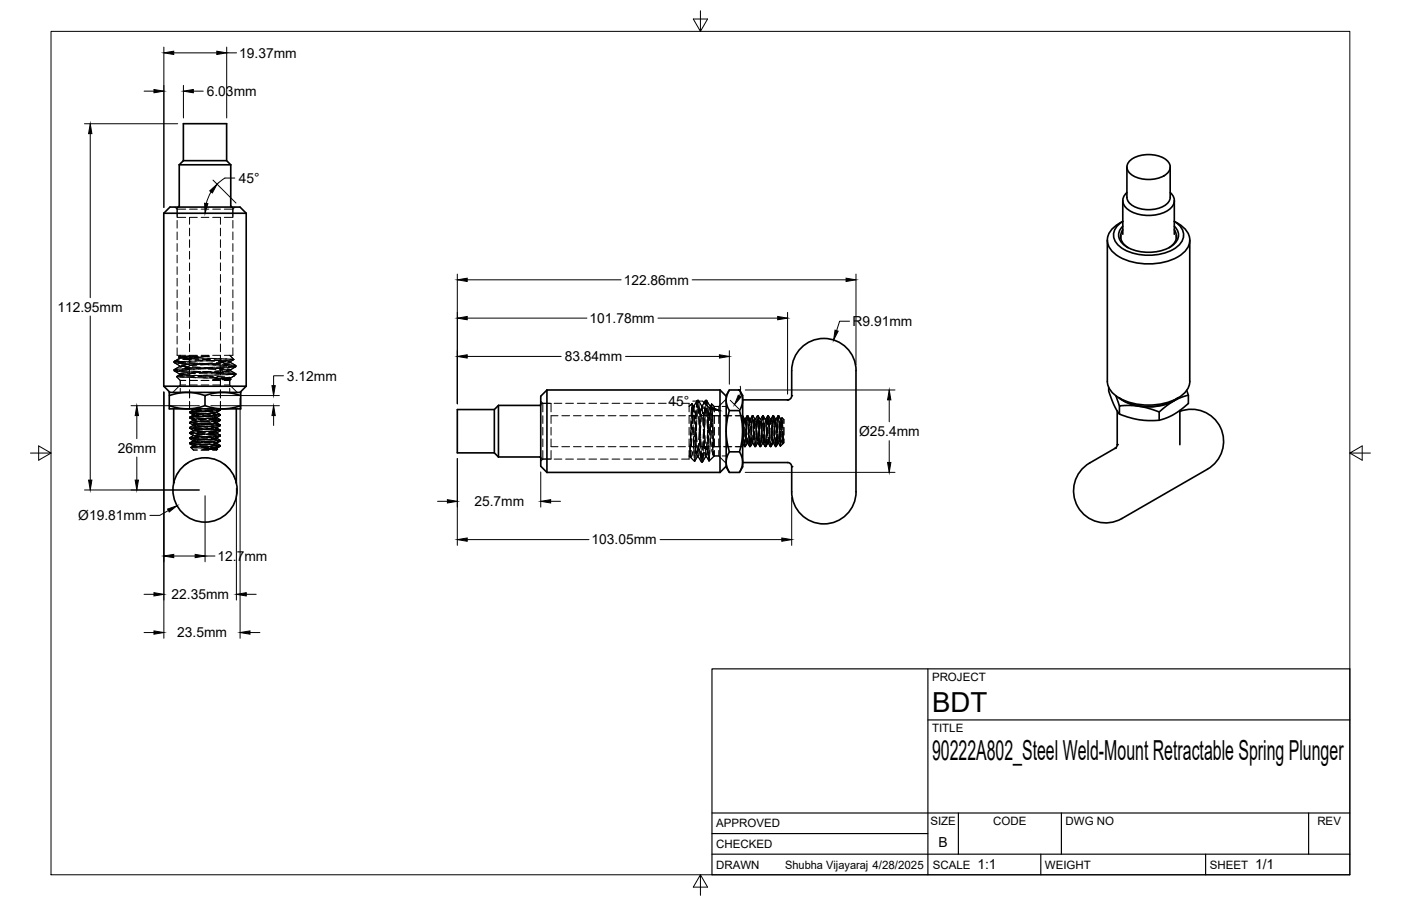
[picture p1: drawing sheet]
<svg xmlns="http://www.w3.org/2000/svg" width="432mm" height="279mm" viewBox="0 0 432 279" stroke-linecap="round" stroke-linejoin="round" font-family="sans-serif">
<!-- layer: Hidden -->
<g fill="none" stroke="#000" stroke-width=".31">
<path d="M54 63.9l.6 .6M54.6 64.5h2.6M54.6 64.5v2.3M54.6 68v2.4M54.6 71.5v2.4M54.6 75.1v2.4M54.6 78.7v2.4M54.9 63.9l-.3 .2v2.9h2.6M58.4 64.5h2.4M58.4 70.4v2.3M58.4 73.9v2.4M58.4 77.5v2.4"/>
<path d="M60.8 67h-2.4v2.2M62 64.5h2.4M62 67h2.4M65.6 64.5h2.3M65.6 67h2.3v2.2M67.9 70.4v2.3M67.9 73.9v2.4M67.9 77.5v2.4M69.1 64.5h2.7M71.4 63.9l.4 .2v2.9h-2.7M71.8 64.5v2.3M71.8 68v2.4"/>
<path d="M71.8 71.5v2.4M71.8 75.1v2.4M71.8 78.7v2.4M72.4 63.9l-.6 .6M54.6 82.3v2.3M54.6 85.8v2.4M54.6 89.4v2.4M54.6 93v2.4M54.6 96.6v2.3M58.4 81.1v2.4M58.4 84.6v2.4M58.4 88.2v2.4"/>
<path d="M58.4 91.8v2.4M58.4 95.4v2.3M58.4 98.9v2.4M67.9 81.1v2.4M67.9 84.6v2.4M67.9 88.2v2.4M67.9 91.8v2.4M67.9 95.4v2.3M67.9 98.9v2.4M71.8 82.3v2.3M71.8 85.8v2.4M71.8 89.4v2.4"/>
<path d="M71.8 93v2.4M71.8 96.6v2.3M53.7 111.5h2.7M53.7 111.5l2.9 .3M53.7 111.5h.1M53.7 111.5v.3M53.7 114v.3M53.7 111.8l1.6 1M53.7 114.4l1.6 .9M53.8 111.7l-.1 .1 2.1 .3M54.4 116.1l1.2 1.2M54.4 116.1l2.4 .2"/>
<path d="M54.5 114.5l2.3 .2M54.6 107.3v2.3h2.6M54.6 100.1v2.4M54.6 103.7v2.4M54.8 113.8l-1.1 .2 1.1 .2M54.9 114.1l-1.2 .2 1.1 .2M54.9 112l2.4 .2M55 111.7l2.4 .1M55.1 110.1l2.6 .4M55.2 110.1l2.4 .2M55.2 114.3l2.4 .1M55.3 115.3v.3l-.9 .5"/>
<path d="M55.3 112.8v.2l-1.6 1M55.3 110.2v.3M55.3 110.5l-1.5 .9M55.5 116.3l2.4 .1M55.6 117.3h1.6M55.6 118.7h1.6M55.6 117.3v1.4M55.6 119.8v1.2M55.6 109.6l-.5 .5M55.6 118.7l-2.3 2.3M55.6 113.7l-1.9 .3 .3 .1M55.8 112.9l2.3 .2"/>
<path d="M56 114.6l2.3 .2M56 114.3l2.4 .1M56.2 115.5l2.4 .2M56.4 114l-2.4 .2M56.4 111.5l-1.4 .1M56.4 111.5l-2.6 .4M56.6 110.8l2.4 .1M56.6 115.4l-1.3 .2 1 .2M56.8 110.3h2.4M56.8 115.9l-2.4 .2M56.9 109.9l-1.8 .2 .5 .1M56.9 111.5h-3.2l1.5-.5-1.5 .5"/>
<path d="M57 112.1l2.4 .2M57 113.3l2.4 .2M57.1 112.8l-1.8 .3 .5 .1M57.5 115.9l2.3 .2M57.5 110.2l-2.1 .4M57.8 111.9l2.4 .1M57.9 115.9l-2.4 .1M57.9 115l-2.4 .2M58 116.4l2.3 .1M58 114.7l2.4 .2M58.4 112.4l-2.4 .2M58.4 113.6l-2.4 .1"/>
<path d="M58.4 117.3h2.4M58.4 113.9l-2.4 .1M58.4 118.7h2.4M58.4 102.5v2.4M58.4 106.1v2.4M58.4 113.1v2.5M58.4 116.6v2.6M58.5 112.2l2.4 .1M58.5 109.8l-.5 .1M58.5 109.8h2.4M58.5 109.8l-2.1 .2M58.5 109.8l-2.4 .1"/>
<path d="M58.5 111.9l2.4 .1M58.8 110.5l-2.4 .3M58.8 110.3l2.3 .1M58.8 114.5l2.4 .1M58.9 111.4l-2.5 .1M58.9 110.6l2.4 .1M59.1 116.4l2.3 .1M59.2 113.6l-2.4 .1M59.3 113.2l2.4 .1M59.5 114.8l2.4 .1M59.6 114.5l2.4 .1M59.8 115.7l2.3 .2"/>
<path d="M59.9 113.8l-2.3 .2M60.2 111l2.3 .1M60.2 115.1l-2.4 .2M60.4 110.4l2.4 .1M60.4 115.8l-2.4 .1M60.5 111.4h-2.4M60.6 112.3l2.3 .1M60.6 113.6l2.4 .1M60.6 112.6l-2.3 .1M60.8 109.6h-2.4v2.4M61 116.1l2.4 .1M61.1 110l-2.4 .1"/>
<path d="M61.3 112l2.4 .1M61.5 115.8l-2.4 .1M61.5 114.7l-2.4 .2M61.5 116.5l2.4 .1M61.6 114.9l2.4 .1M61.9 112.2l-2.4 .1M62 113.4l-2.4 .1M62 117.3h2.4M62 113.7l-2.4 .2M62 118.7h2.4M62 109.6h2.4M62.1 109.8h2.3z"/>
<path d="M62.1 112.4l2.4 .1M62.1 112.1l2.4 .1M62.3 110.1l-2.4 .3M62.3 110.4l2.4 .1M62.4 114.6l2.3 .1M62.4 111.3l-2.4 .1M62.4 110.8l2.4 .1M62.6 116.5l2.4 .1M62.7 113.4l-2.4 .1M62.9 113.4l2.4 .1M63.1 115l2.4 .1M63.1 114.7h2.4"/>
<path d="M63.3 115.9l2.4 .2M63.5 113.7l-2.4 .1M63.7 111.2l2.4 .1M63.8 114.9l-2.4 .2M64 110.5l2.3 .1M64 115.7l-2.4 .1M64.1 111.3h-2.4M64.1 112.5l2.4 .1M64.2 113.7l2.3 .2M64.2 112.4l-2.4 .1M64.4 109.8l-2.1 .1M64.6 116.3l2.4 .1"/>
<path d="M64.9 112.2l2.4 .1M65 115.7l-2.3 .1M65 114.6l-2.3 .1M65.1 116.6l2.4 .1M65.2 115.1l2.3 .1M65.5 112l-2.4 .1M65.5 113.3l-2.4 .1M65.6 117.3h2.3M65.6 113.6l-2.4 .1M65.6 118.7h2.3M65.6 109.6h2.3v2.4M65.7 112.5l2.3 .1"/>
<path d="M65.7 112.2l2.4 .1M65.9 110.6h2.4M65.9 114.8l2.4 .1M66 111l2.4 .1M66 111.2l-2.4 .1M66.2 116.6l2.4 .1M66.3 113.2l-2.4 .1M66.4 113.6l2.4 .1M66.7 115.1l2.3 .1M66.7 114.8l2.4 .1M66.9 116.1l2.4 .2M67.1 113.5l-2.4 .1"/>
<path d="M67.3 116.9l-1.7 .2h1.7h-1.7l1.2-.2M67.3 111.4l2.4 .1M67.3 114.7l-2.3 .2M67.5 110.6l2.4 .1M67.5 115.6l-2.3 .1M67.6 111.1l-2.3 .1M67.7 112.6l2.4 .2M67.7 114l2.4 .1M67.8 112.2l-2.4 .1M67.9 102.5v2.4M67.9 106.1v2.4M67.9 113.1v2.5"/>
<path d="M67.9 116.6v2.6M68.2 116.9l-2.4 .2M68.2 116.5l2.3 .2M68.5 112.4l2.4 .1M68.5 117.1h1.7M68.6 114.3l-2.4 .2M68.6 115.6l-2.4 .1M68.7 115.2l3 .2M69 111.8l-2.3 .1M69.1 113.1l-2.4 .1M69.1 117.3h1.7M69.1 113.4l-2.4 .1"/>
<path d="M69.1 118.7h1.7M69.2 112.7l2.4 .2M69.3 112.4l2.3 .2M69.5 110.7l2.3 .1M69.5 115l2.4 .1M69.6 111.1l-2.4 .1M69.6 111.2l1.5 .3-.9 .2M69.8 116.8l1.4 .1-1 .2M69.9 113.1l-2.4 .1M70 113.8l1.1 .2-1.3 .3M70.2 115.3l1.5 .1M70.3 115l2.4 .3-.5 .1"/>
<path d="M70.3 113.4l2.4-.3-1.7 .9 .1 .3M70.4 116.4l-2.4 .4M70.4 116.4l.7 .2-1.7 .2M70.4 117l-.2 .1M70.6 113.3l-2.3 .2M70.8 116.3l-2.3 .4M70.8 117.3v1.4M70.8 119.8v1.2M70.8 109.6l1.3 1.3-1.1 .6 .1 .3M70.8 118.7l2.3 2.3M70.8 111.7l.3 .1-2.1 .3M70.9 114.4l-2.4 .3"/>
<path d="M71 111.8l1.7 .9M71 114.3l1.7 1M71 116.8l.2 .1M71.1 110.8l1 .1-1.3 .1M71.1 115.5l-2.4 .1M71.2 116.9l-.4 .4M71.2 111l-2.4 .1M71.3 112.8l1.4 .3-.9 .1M71.7 115.4l.6 .3-.3 .3M71.7 115.4h1M71.8 107.3v2.3h-2.7M71.8 100.1v2.4"/>
<path d="M71.8 103.7v2.4M72.1 112.6l.6 .2-1.6 .2M72.2 116l-1.1 .6-.1 .3-2.3-.2M72.2 115.4l-2.4 .1M72.4 115.4h-.2M72.6 112.8l-2.3 .3M72.7 115.4h-1l.6 .4-.7 .4M72.7 115.4l-.4 .5M72.7 112.8v.3M72.7 115.3v.1M58.4 127.1l2.3 .2M58.4 120.2v2.5"/>
<path d="M58.4 123.8v2.3M58.4 127.1l1.1 .8M58.4 130.3l1.1 .8-1.1 .9 1.1 .7M58.4 133.4l1.1 1M58.4 136.6v.2M58.4 136.8l1.1 .6M58.4 128.9l1.1 .6M58.6 132.1l2.3 .2M58.6 127.3l2.4 .3M58.6 136.7l-.2 .1 2.2 .3M58.6 132l-.2 .1 2.2 .2M58.7 133.5l2.3 .2"/>
<path d="M58.8 131.7l-.4 .1 2 .3M58.9 135.1l2.4 .2M58.9 127.4l2.4 .2M59 136.7l-.6 .1 1.8 .2M59.1 130.1l-.7 .2 1.7 .2M59.1 128.8l2.3 .2M59.1 126.1l.4 .4M59.1 135.4l2.4 .1M59.2 128.7l-.8 .2 1.6 .2M59.2 136.5l-.8 .1 1.6 .2M59.3 138l2.3 .2M59.3 130.4l2.4 .2"/>
<path d="M59.4 137.9l-.6 .1 1.7 .1M59.4 134.9l-1 .1 1.3 .2M59.5 127.9l-1.1 1M59.5 132.6l-1.1 .8M59.5 129.5v.2M59.5 137.4v.2M59.5 137.6l-.7 .4 .8 .8h1.2M59.5 134.4l-1.1 .6 1.1 .8-1.1 .8M59.5 129.6l-1.1 .6M59.5 126.4l-1.1 .7M59.5 135.4l2.4 .2M59.5 130.6l2.4 .2"/>
<path d="M59.5 133.5l-1.1 .1 1.2 .2M59.5 128.7l-1.1 .2 1.2 .2M59.6 134.2l2 .3M59.6 135.9l-.1 .1 2.1 .3M59.6 136.8l2.4 .1M59.6 128.1l2.4 .3M59.6 126.4l2.4 .2M59.7 128.5l-1.3 .2 1 .1M59.9 130.7l2.4 .1M59.9 133.4l-1.5 .2 .9 .2M60 129.5l-.5 .2 1.7 .2M60 127.7l-.5 .2 1.7 .2"/>
<path d="M60 132.1l2.4 .1M60 126.9l-1.6 .2 .8 .1M60 134.6l2.4 .2M60 132.8l2.4 .2M60.1 133.2l-1.7 .2 .7 .2M60.2 133.6l2.4 .2M60.4 135.6l-.9 .2 1.4 .2M60.4 131.6l-2 .2 .4 .1M60.4 127.3l2.3 .1M60.4 137.4l-.9 .2 1.3 .2M60.4 126.7l2.4 .2M60.5 133.9l2.3 .1"/>
<path d="M60.5 130.2l-2.1 .2 .3 .1M60.5 126.1h-.1M60.6 128.9l2.4 .2M60.7 136.3l-2.3 .3M60.8 131l-1.3 .2 1 .2M60.8 129.2l-1.3 .2 1 .2M60.8 133.9l2.4 .1M60.8 133.1l2.4 .1M60.8 131.3l2.4 .1M60.8 129.1l2.4 .2M60.9 134.9l-2.4 .3M60.9 130.2l-2.4 .2"/>
<path d="M60.9 135.3l2.4 .1M61 130l-2.3 .2M61.2 137.1l-1.7 .3 .5 .1M61.2 129.2l2.4 .1M61.2 136.9l2.4 .1M61.2 137.6l2.4 .2M61.2 134.9l-2.4 .2M61.3 130.6l2.4 .1M61.3 128.4l-2.4 .1M61.4 137.1l2.4 .1M61.4 127l-2.4 .1M61.4 134.7l-2.3 .2"/>
<path d="M61.6 132.1l2.3 .2M61.6 132.5l-2.1 .3 .1 .1M61.6 130.8l-2.1 .2 .2 .1M61.6 131.5l2.4 .2M61.6 129.8l2.4 .1M61.7 133.1l-2.4 .2M61.7 138.2l2.4 .1M61.7 137.1l2.4 .1M61.8 132.4l2.3 .1M61.8 131.7l-2.4 .2M61.8 127l-2.4 .1M61.9 137.8l-2.4 .1"/>
<path d="M62 127.4l2.3 .1M62 126.7l-2.4 .2M62 126.2l-2.4 .2M62 138.8h2.4M62 137.9l2.4 .2M62 136.1l2.4 .2M62.1 132.4l2.4 .1M62.1 127.6l2.4 .1M62.2 136.5l-2.4 .1M62.2 131.7l-2.4 .1M62.2 133.8l2.4 .1M62.4 131.5l-2.4 .1"/>
<path d="M62.4 134.1l-2.4 .2M62.4 132.3l-2.4 .2M62.4 130l2.4 .2M62.4 128.2l2.4 .2M62.5 127.6l2.4 .2M62.5 135.4l2.4 .1M62.5 136.4l-2.3 .2M62.6 129l2.4 .2M62.6 129.9l-2.4 .1M62.7 135.6l2.4 .1M62.7 128.5l-2.4 .1M62.7 136.2l-2.3 .2"/>
<path d="M62.8 132.5l2.3-.2 2.4 .2M62.8 127.7l-2.4 .2M62.8 136.4l2.4 .1M62.8 134.6l2.4 .2M62.8 138.2l2.4 .1M62.9 130.6l2.4 .2M63 137.7l-2.4 .1M63 134.6l-2.4 .2M63.1 135.6l2.3 .1M63.1 130.9l2.3 .1M63.1 128.5l-2.4 .1M63.1 133.2l-2.4 .2"/>
<path d="M63.1 135.6l-2.3 .2M63.1 133.8l-2.3 .2M63.2 137l2.4 .1M63.2 126.1h.1M63.2 126.1l2.6 .1M63.2 128.5l2.4 .2M63.3 128.3l-2.4 .1M63.4 130.9l2.4 .1M63.5 133.2l-2.4 .2M63.5 129.2l-2.3 .2M63.5 127.4l-2.3 .2M63.6 126.7l-2.4 .1"/>
<path d="M63.6 134.9l2.4 .1M63.6 133.1l2.4 .1M63.7 133l-2.4 .1M63.8 126.1l2.4 .2M63.8 133.9l2.4 .1M63.9 127.5l2.4 .2M63.9 137.1l-2.3 .2M63.9 135.4l-2.3 .1M63.9 131.4l-2.3 .1M64 126.9l2.4 .2M64 134.1l2.4 .1M64.1 130l-2.4 .1"/>
<path d="M64.2 129.1l2.4 .2M64.3 136.1l-2.3 .2M64.3 130.8l-2.3 .1M64.3 129l-2.3 .1M64.4 134.1l2.4 .1M64.4 129.3l2.4 .2M64.4 133.3l2.4 .3-2.5 .2M64.4 131.5l2.4 .3M64.4 130l-2.4 .1M64.4 134.7l-2.4 .2M64.5 135.5l2.4 .1M64.6 129.8l-2.4 .1"/>
<path d="M64.7 136.9l-2.3 .2M64.7 137.1l2.4 .1M64.8 129.3l2.3 .2M64.8 134.7l-2.4 .2M64.8 137.9l2.1 .3-.2 .1M64.9 130.7l2.3 .2M64.9 128.2l-2.4 .1M64.9 137.3l2.4 .2M65 126.8l-2.4 .1M65 134.5l-2.4 .1M65.1 130.5l-2.3 .2M65.2 131.8l1.7 .2-.6 .2"/>
<path d="M65.2 130l1.7 .2-.6 .2M65.3 132.9l-2.4 .2M65.3 138.3l1.8 .2-.6 .1M65.3 137.3l2.6 .3M65.3 132.5l2.4 .3M65.3 126.8l-2.3 .1M65.4 131.5l-2.4 .2M65.4 137.6l-2.3 .1M65.5 138.2l-2.4 .3M65.5 127.6l2.4 .2M65.6 126.6l-2.4 .1 2.4 .2M65.6 138.2l1.3 .2-4.3 .2 1.3-.2"/>
<path d="M65.6 136.4l1.3 .2-1 .2M65.7 132.6l2.2 .3M65.7 127.8l2.1 .3M65.7 131.5l-2.3 .1M65.7 136.3l-2.3 .1M65.8 134l2.1 .2-.1 .1M65.9 133.8l-2.4 .2M65.9 132l-2.4 .2 2.4 .2M65.9 131.3l-2.4 .1M66 130.3l.9 .2-1.4 .2M66 128.5l.9 .2-1.4 .2M66.1 135.6l1.8 .2-.4 .1"/>
<path d="M66.1 127.8l1.8 .3-.4 .1M66.1 136.2l-2.4 .2M66.2 129.7l-2.4 .1M66.2 129.2l1.7 .2-.5 .2M66.3 135.8l1.6 .2-.6 .1M66.3 128.3l-2.4 .1M66.3 136l-2.4 .2M66.3 127.4l-2.4 .2M66.4 136.7l.5 .1-1.8 .3M66.4 134.9l.5 .1-1.8 .3M66.4 138.4l.7 .1-4.5 .1 2.9-.2M66.4 130.8l1.5 .2-.8 .2"/>
<path d="M66.5 137.6l-2.3 .1M66.5 137.6h1.4l-1.2 .4M66.6 134.4l-2.4 .2M66.6 135.8l1.3 .2-1 .2M66.6 131.1l1.3 .1-1 .2M66.7 128.3l-2.4 .1M66.7 133l-2.4 .2M66.7 135.3l-2.4 .2M66.7 137.2l1.2 .2-1.4 .2M66.8 128.8l.1 .1-2.2 .3M66.8 127l.1 .1-2.2 .3M66.9 128l-2.4 .2"/>
<path d="M66.9 132l1 .6v.2l-1 .7 1 .7v.2l-1 .6M66.9 127.1l1 1M66.9 135l1 .8M67 131.1l.9 .2-1.4 .1M67 126.3l.9 .2-1.4 .2M67 133l-2.3 .2M67.1 132.5l.8 .2-1.5 .1M67.1 126.4l-2.4 .2M67.2 132.8l-2.3 .1M67.4 134.1l.5 .1-1.7 .3M67.4 126.4l.5 .1-1.7 .2M67.5 137.8l-2.4 .4"/>
<path d="M67.5 131.1l-2.4 .2M67.5 127.8l.4 .1-1.8 .2M67.6 134.3l.3 .1-1.9 .3M67.6 129.8l-2.4 .1M67.6 126.2l-1.1-.1 1.4 .2-1.2 .2M67.6 137.5l-1.1 .1h1.4M67.6 126.1l.3 .4-1 .6M67.8 129.4l.1 .1-2.1 .2M67.9 137.6l-1 .6 .2 .3-.3 .3h-1.2M67.9 135.8l-2.4 .3M67.9 134.4l-2.3 .3M67.9 128.1l-1 .7 1 .7v.2"/>
<path d="M67.9 136l-1 .8 1 .6v.2M67.9 129.7l-1 .7 1 .6M67.9 131.3l-1 .7M67.9 129.6l-2.3 .3M67.9 120.2v2.5M67.9 123.8v2.3M67.9 131v.3M67.9 135.8v.2M166.7 123.7a2.51 2.51 0 0 1 .6 2.6v.7M166.7 124.7l.3-.3h2.8v2.6M167.3 138.9v2.7M167.3 135.4v2.4"/>
<path d="M167.3 131.8v2.4M167.3 128.2v2.4M169.8 138.9v2.7h-2.8l-.3-.4M169.8 135.4v2.4h2.2M169.8 131.8v2.4M170.8 124.4h2.4M172 128.2h-2.2v2.4M173.2 137.8h2.4M173.2 128.2h2.4M174.3 124.4h2.4M176.7 137.8h2.4M176.7 128.2h2.4"/>
<path d="M177.9 124.4h2.4M180.3 137.8h2.4M180.3 128.2h2.4M181.5 124.4h2.4M183.9 137.8h2.4M183.9 128.2h2.4M185.1 124.4h2.4M187.5 137.8h2.3M187.5 128.2h2.3M188.6 124.4h2.4M191 137.8h2.4M191 128.2h2.4"/>
<path d="M192.2 124.4h2.4M194.6 137.8h2.4M194.6 128.2h2.4M195.8 124.4h2.4M198.2 137.8h2.4M198.2 128.2h2.4M199.4 124.4h2.3M201.7 137.8h2.4M201.7 128.2h2.4M202.9 124.4h2.4M205.3 137.8h2.4M205.3 128.2h2.4"/>
<path d="M206.5 124.4h2.4M208.9 137.8h2.4M208.9 128.2h2.4M210.1 124.4h2.3v2.6M212.4 138.9v2.7h-2.3M212.4 135.4v2.4h2.4M212.4 131.8v2.4M212.6 139.3v1.6M212.6 139.3v1.5M212.7 136.9l-.1 2.4M212.8 136.1l-.1 2.4M212.8 137.2l-.2 2.1"/>
<path d="M212.9 133.3l-.1 2.4M212.9 132.6l-.1 2.3M213 133.7l-.1 2.3M213 129.8l-.1 2.3M213 129l-.1 2.4M213 138.9l-.4 1.9M213.1 126.2l-.1 2.4M213.2 125.4l-.2 2.4M213.2 130.1l-.2 2.4M213.2 125l.1-.5 .2 1.8M213.2 135.3l-.1 2.4M213.3 124.7l.2 2.3"/>
<path d="M213.4 126.5l-.2 2.4M213.4 131.7l-.1 2.4M213.5 127.4l.1 2.4M213.5 128.2l.1 2.4M213.6 125.3l.1-.2 .3 2.1M213.6 128.2l-.1 2.4M213.6 131l.1 2.4M213.7 131.8v2.4M213.7 134.6l.1 2.4M213.7 135.4l.1 2.4M213.8 138.2l.1 2.3M213.9 138.9l.1 2.4"/>
<path d="M214 125.1h-.3l-.4-.6-.9 .8M214 135.8l-.3 2.4M214 128.4l.2 2.3M214.1 125.5l-.1-.4-.3 1.9M214.2 131.9l.2 2.4M214.2 126.7l.2 2.4M214.3 139.7l-.2 2.4M214.3 133l-.2 1.6M214.3 133v2.7M214.3 136.9v2.8M214.4 137.6l-.1 2.1M214.4 130.4l-.1 2.3"/>
<path d="M214.4 130l-.1 3M214.4 135.5l.2 2.4M214.4 136.8l-.1 2.9M214.5 130.3l.1 2.4M214.6 134.1l-.1 2.3M214.6 126.8l-.1 2.4M214.6 126.4l-.1 2.4M214.6 133.2l-.1 2.4M214.7 139.1l.2 1.8 .2-.6M214.7 133.8l.1 2.4M214.7 130.5l-.1 2.4M214.8 129.6l-.1 2.4"/>
<path d="M214.8 137.4l.2 2.4M214.8 128.2h-2.4v2.4M214.9 126.9l-.1 2.4M214.9 123.5l-1 1.6M214.9 126l-.1 2.4M214.9 123.4h.3M215 123.6l-.1-.2-.2 2.2M215.1 124l-.2-.6-.2 1.9M215.1 124.8l.2 2.4M215.2 125.2l.1 2.3M215.3 136.8l-.1 2.3M215.3 128.4l.2 2.3"/>
<path d="M215.4 128.7l.1 2.4M215.4 124.4l-.2-1-.2 1.5M215.5 124.7l.1 2.4M215.5 132.3l.1 2.4M215.5 125.5l.1 2.4M215.5 131.9l.1 2.4M215.5 133.2l-.1 2.4M215.6 138.4l-.3 2.4M215.7 128.2l.1 2.4M215.7 135.5l.1 2.4M215.7 135.8l.1 2.4M215.7 129.1l.1 2.4"/>
<path d="M215.7 129.6l-.1 2.4M215.8 134.9l-.2 2.3M215.8 131.8l.1 2.4M215.8 139.1l.2 2.4M215.9 139.4l.1 2.4M215.9 132.7l.1 2.4M215.9 137.8h2.5M215.9 128.2h2.5M216 131.3l-.2 2.4M216 135.4l.1 2.4M216 126.1l-.2 2.4M216 136.2l.1 2.4"/>
<path d="M216.2 139l.1 2.3M216.2 127.7l-.2 2.4M216.2 139.8l.2 2.4M216.3 125.3l.2 2.3M216.5 125.1h-.3l-1-1.7-.3 2.3M216.5 139.7l-.2 2.4M216.6 128.8l.1 2.4M216.7 136.1l-.1 2.4M216.7 136.5l-.1 2.4M216.7 126l-.2-.9-.2 1.5M216.8 132.4l.1 2.3M216.8 127.1l.2 2.4"/>
<path d="M216.8 132.9l-.1 2.4M216.9 132.6l-.2 2.3M216.9 139.3l-.2 2.4M217 136.6l-.1 2.4M217 136l.1 2.3M217 129.3l-.1 2.4M217 129l-.1 2.4M217 130.7v4.7M217 135.7l-.1 2.4M217.2 132.2l-.1 2.4M217.2 125.8l-.2 2.3M217.2 125.4l-.1 2.4"/>
<path d="M217.2 139.5l.2 1.4 .3-1M217.2 134.3l.1 2.4M217.3 124.6l.2-1.2 .2 1.2M217.3 129.5l-.1 2.3M217.3 124.2l.2-.8 .2 1.6M217.3 128.6l-.1 2.4M217.4 137.9l.2 2.3M217.4 123.5l-.9 1.6M217.5 123.4h.3M217.5 125.9l-.1 2.4M217.6 125l-.2 2.4M217.7 123.8l.1-.4 .2 2"/>
<path d="M217.8 125.8l.1 2.4M217.8 126.2l.1 2.3M217.8 123.5l1 1.6h.3M217.9 136.3l-.1 2.4M217.9 129.4l.1 2.4M218 129.7l.1 2.4M218 124.5l-.2-1.1-.2 1.3M218.1 125.7l.1 2.9M218.1 133.3l.1 2.4M218.1 132.8l-.1 2.3M218.1 133l.1 2.9M218.1 126.6l.1 2"/>
<path d="M218.1 138l-.2 2.4M218.2 135.9l.1 2.5M218.2 128.6l.2 2M218.2 135.9v-1.2v1.4M218.2 131.1v2.4M218.2 128.6l.2 1.7M218.3 137.3l.1 2.3M218.3 129.2l-.1 2.4M218.3 139.6l.2 2.3M218.3 134.4l-.1 2.4M218.5 130.9l-.1 2.3M218.5 131.5l.3 2.3"/>
<path d="M218.5 131.8l.3 2.4M218.6 125.6l-.2 2.4M218.7 127.3l-.1 2.4M218.8 138.9l-.1 2.4M218.8 137.7l.1-2.4 .3 2.4M218.8 137.6l-.1 2.4M218.8 126.1l.3-1 .2 1.3M218.9 125.7l.2 2.4M218.9 135l.3 2.4M218.9 134l-.1 2.4M219 131.8l-.1 2.4M219 125.1l.4-.5 .7 .7"/>
<path d="M219 130.5l-.1 2.4M219.1 128.2l-.1 2.4M219.2 129.3l.1 2.3M219.2 126.9l-.1 2.4M219.2 125.7l.2-1.1 .1 1.2M219.3 124.6l-.2 2.4M219.4 132.8l.1 2.4M219.4 127.6l.1 2.4M219.4 138.6l.5 1.9M219.4 138.9l.5 1.6v-1.4v1.4M219.5 137.8h2.5M219.5 128.2h2.5"/>
<path d="M219.5 125.7l.1 2.4M219.5 136.4l.2 2.4M219.5 127l.1 2.3M219.6 131.2l.1 2.3M219.6 129.3l.1 2.3M219.7 130.5l.1 2.4M219.8 132.8v2.4M219.8 134.7l.1 1.8M219.8 140l.1 .5M219.8 134.1l.1 2.4M219.9 136.4v1.5v-1.4M220.1 138.9v1.7"/>
<path d="M220.1 135.4v2.4M220.1 131.8v2.4M220.1 128.2v2.4M220.1 125.3v1.7M220.1 125.3h1.4M221.5 125.3v1.7M221.5 128.2v2.4M221.5 131.8v2.4M221.5 135.4v2.4M221.5 138.9v1.7M222.6 125.3h1.2M223 137.8h2.6"/>
<path d="M223 128.2h2.6M223.8 123.1l-2.3 2.2M226.6 137.8h2.3M226.6 128.2h2.3M228.9 128.2l.3 2.7M228.9 136.7l.6 1.1 .8-1.1 1 1.1M228.9 128.2l.6 1.1M229 131l-.1-1.4 .1 2.7M229 134.5l-.1 1.1M229 128.8l.2 2.4M229 132.2l.2 2.4M229.1 133.5l.2 2.3"/>
<path d="M229.1 135.3l-.2 1.4M229.2 130.9l-.1 2.4M229.2 132l.2 2.4M229.3 132.4l.1 2.4M229.3 135.8l.2 2 .1-.4M229.4 129.7l.1-.5 .2 1.9M229.4 131.7l-.2 2.4M229.4 135.6l.3 2.2 .1-.3M229.5 136l.2 1.8 .1-.6M229.5 129.2h.2M229.8 133.8l-.3 4-.2-.8M229.8 132.3l.2 2.4"/>
<path d="M229.9 130.3l-.2-1.1-.2 1.3M229.9 132.6l-.1 2.3M230 131.5l.1 2.4M230 133.6l-.1 2.4M230 134l-.1 2.4M230 130.3l-.1 2.3M230.1 129l-.1 2.4M230.1 129.1l.2-.9 .2 1.5M230.2 135l.3 1.7 .1-.6M230.2 130.4l-.1 2.4M230.3 130l-.2 2.4M230.3 128.2l-.6 1.1"/>
<path d="M230.3 128.2h.2M230.3 129.2l.2-1 .2 1.3M230.3 128.9l.2-.7 .2 1.7M230.4 128.6l.2 2.4M230.5 135.3l-.2 1.4-.2-.9M230.5 128.2l.6 1.1M230.6 130.9l.1 2.4M230.6 132.1l.2 2.4M230.8 131.7l-.2 2.4M230.8 130.7l.1 2.4M230.8 134.5l.1 2.3M230.8 131.1l.1 2.4"/>
<path d="M230.9 132.5l-.2 2.4M230.9 134.3l.2 2.4M231 134.7l.1 2.3M231.1 129.2h.2M231.3 130.3l-.2-1.1-.2 1.3M231.4 135.1l-.3 2.7-.3-2.1M231.4 129.5l-.1-.3-.3 2.1M231.4 131.5l.1 2.4M231.5 130.7l.2 2.4M231.5 131.6l-.2 4.7M231.5 135.3l-.2 2.4M231.6 134.9l-.2 2.4"/>
<path d="M231.6 130.3l-.1 2.4M231.6 135.1l.3 1.6 .1-.7M231.7 129.1l.2-.9 .3 3.8M231.7 131.7l-.1 2.4M231.8 131.4l-.2 2.4M231.8 134.3l.2 2.3M231.9 136.7h.2M231.9 136.7l-.6 1M231.9 128.4v-.2l-.3 2.2M232 136.7l.6 1M232.1 128.2h-.2l-.7 1.1M232.1 128.2l-.3 2.4"/>
<path d="M232.1 128.2l.6 1.1M232.2 130.8l.1 2.4M232.2 128.6l-.1-.4-.3 2M232.2 129.4l.2 2.4M232.3 135.7l.2-2.4 .1 2.4M232.3 129.8l.1 2.3M232.3 133.1l.1 2.4M232.3 132.5l-.2 2.4M232.3 134.4l.2 2.4M232.5 133l.1 2.3M232.7 129.2h.2M232.7 136.5l.2 1.3 .1-1.2"/>
<path d="M232.7 129.7l-.2 2.4M232.8 129.5l-.2-.3-.2 2.1M232.9 136.4l-.2 1.4-.2-1.1M232.9 130.7l.2 2.4M233 129.9l.2 2.4M233.1 136.2l-.2 1.6-.2-.9M233.1 132.9l-.4 4.7M233.1 131.6l-.1 2.4M233.2 134.3l.2 2.3M233.3 133.1l-.2 2.3M233.3 132.7l-.1 2.4M233.3 129.3l-.2 2.4"/>
<path d="M233.3 133.5l.2 2.3M233.4 128.2l-.6 1.1M233.4 128.2h.3M233.5 129.5l-.2 2.4M233.5 129.1l-.2 2.4M233.5 128.3l.2 2.3M233.5 128.3l-.3 2.2M233.6 128.3l.3 2.2M233.6 129.5l.2 2.4M233.7 128.2l.6 1.1M233.7 128.5l.2 2.3M233.8 131.8l.1 2.4"/>
<path d="M233.8 133.3l-.1 2.3M233.8 133.1l.2 2.3M234 134.1l-.3 2.3M234 131.7l.1 2.3M234 132l.1 2.4M234 135.4l.3 2.4M234.1 129.7l-.2 2.4M234.2 135.2l.2 2.4M234.2 135.6l.2 2.2 .1-.2M234.2 130.5l-.1 2.4M234.2 137.7l-.7-1-.8 1.1M234.3 129.2h.1"/>
<path d="M234.4 129.9l.2 2.4M234.6 134.2l-.3 3.6-.2-1.2M234.7 132.9l-.2 2.4M234.7 133.5l.2 2.3M234.8 134.4l-.2 2.3M234.8 130.6l-.1 2.4M234.8 134l-.1 2.4M234.8 132.7l.2 2.4M234.9 129.4l-.2 2.4M235 130.8l-.2 2.4M235 130.4l-.2 2.4M235 128.2l-.6 1.1 .3 2.2"/>
<path d="M235 128.2l.3 2.4M235 128.2h.2l.7 1.1M235 136.7l.8 1M235.1 129.2l.1-1 .2 1.3M235.1 136.7l-.8 1.1M235.2 129.3l-.2-1.1-.1 1.2M235.3 130.5l.1 2.4M235.4 131.8l.1 2.3M235.4 134.1l-.3 2.3M235.4 129.2l-.2-1-.2 1.4M235.5 134.9l-.3 1.8-.1-.5M235.5 130.3l.1 2.4"/>
<path d="M235.5 134.1l.1 2.4M235.5 130.7l.1 2.4M235.6 135.3l.2 2.4M235.6 130.5l-.1 2.4M235.7 133.9l.1 2.4M235.7 134.3l.2 2.4M235.8 131.3l-.2 2.4M235.8 129.3l.3 2.2M235.8 137.8h.2M235.8 129.2h.2M235.9 130.1l.2-.9 .2 1.5M236.1 135.5l-.3 2.1"/>
<path d="M236.2 134.3l-.2 2.4M236.2 132.7l.2 2.4M236.3 135.7l-.2 2.1-.2-.3M236.3 132l-.1 2.3M236.3 135.3l-.2 2.4M236.4 130.7l-.2 2.4M236.4 131.9l.1 2.4M236.4 129.5l.2-1.3 .4 3.4M236.5 132.1l-.2 2.4M236.5 131.7l-.1 2.4M236.6 128.4l-.2 2.4M236.6 135.4l.2 1.3 .2-1"/>
<path d="M236.7 128.5l-.2 2.4M236.8 136.7l.6 1.1 .9-1.1 .9 1.1M236.8 128.2l-.2 2.4M236.8 128.2h-.2l-.6 1.1M236.8 136.7h-.2l-.5 1M236.9 128.2l.5 1.1M236.9 130.5l.1 2.3M236.9 134.9l-.3 1.8-.1-.5M237 129l.2 2.4M237 129.4l.2 2.4M237 132.8l.2 2.3M237.1 134l.1 2.4"/>
<path d="M237.2 131.3l-.2 2.4M237.2 132.6l.1 2.4M237.2 132.9l.2 2.4M237.2 136.3l.2 1.5 .2-1M237.3 130.1l.1-.9 .3 1.5M237.3 132.1l-.2 2.4M237.4 136.2l.2 1.6 .2-.8M237.4 129.2h.2M237.4 136.5l.2 1.3 .2-1.2M237.7 135.6l-.3 2.2v-.2M237.7 131.9l.2 2.4M237.8 129.9l-.2-.7-.2 1.7"/>
<path d="M237.8 133.3l-.1 2.3M237.9 132l-.2 2.4M237.9 131.1l.2 2.4M238 135.5l.2 1.2 .2-1.1M238 133.4l-.2 2.4M238 133.1l-.1 2.3M238 129.7l-.1 2.4M238.1 128.5l.1-.3 .3 2.1M238.1 128.5l-.2 2.3M238.1 134.7l.3 2 .1-.3M238.2 128.2l-.6 1.1M238.2 129.9l-.1 2.3"/>
<path d="M238.2 128.2h.2M238.2 129.5l-.1 2.4M238.3 128.7l.1-.5 .3 1.9M238.4 128.3l.3 2.2M238.4 129.1l.1 2.4M238.4 128.2l.6 1.1M238.5 131.4l.2 2.4M238.6 132.7l.1 2.4M238.7 132.1l-.2 2.4M238.7 131.3l.1 2.3M238.7 135l.2 2.4M238.7 131.6l.2 2.4"/>
<path d="M238.8 132.9l-.1 2.4M238.9 134.8l.2 2.4M238.9 135.2l.2 2.4M239 129.2h.2M239.2 129.9l-.2-.7-.2 1.7M239.3 131.1l.1 2.4M239.3 134.6l-.3 3.2-.2-1.6M239.4 133.3l-.2 2.4M239.4 130.3l.2 2.4M239.5 134.7l.3 2 .1-.3M239.5 134.7l-.1 2.4M239.5 131l-.1 2.4"/>
<path d="M239.5 134.4l-.1 2.4M239.6 129.8l-.1 2.3M239.7 133.9l.2 2.3M239.7 128.6l.1-.4 .3 2M239.7 131.2l-.1 2.4M239.7 130.8l-.1 2.4M239.8 136.7h.2l.5 .9M239.8 136.7l-.6 1M239.9 128.9l-.1-.7-.2 1.6M240.1 130.1l.1 2.4M240.1 131.4l.1 2.4M240.1 128.8l-.1-.6-.2 1.8"/>
<path d="M240.2 129.1l-.2-.9-.2 1.4M240.2 132.9l-.2 2.3M240.2 130l.2 2.3M240.2 130.3l.2 2.7M240.2 133.7l.2 2.7M240.3 133.7l-.1 2.3M240.4 133v3.4l-.1-1.5M240.4 133l.2 1.7M240.4 136.4l.1 1.2 .1-1.1M240.6 129.3l-.3 2.4M240.6 134.3l-.2-1.3v3.4M240.6 129.2h.2"/>
<path d="M240.6 130.1l-.2 2.4M240.6 129.3l-.6-1.1h-.2l-.7 1.2-.2 2.3M240.7 135.9l-.2 1.7-.1-.7M240.8 133l-.1 2.3M240.8 135.5l.3 1.2 .1 .1 .2-.1M240.8 130.3l.2 2.4M240.8 132.4l-.1 2.3M240.8 135.9l.3 .8 .1 .1 .2-.1M240.9 129.5l.2 2.4M240.9 129.4l-.1 2.4M241 128.8l.6 .6v1.2M241 128.8l-.2 .5"/>
<path d="M241 128.9l-.1 2.3M241.1 133.9l.3 2.8M241.1 129.5l.1 2.3M241.2 130l.1 2.4M241.2 133.1l.2 3.6M241.3 133l.1 2.4M241.3 133.6l.1 3.1M241.3 136.8l-.8 .8M241.4 136.7h.1M241.6 131.8v2.4M241.6 135.4v1.1l-.2 .2M242.7 123.3h.1"/>
<path d="M244 122h.1M53.5 149h.1M53.5 148.7h.1M55 145.5l-.4 .7M58 142.7l-1 .6M58.1 142.6l-1.4 1M63.8 141.2h.1M66 141.6l.4 .1M69 143.1l1.9 1.8M69.2 143.3l1.2 1M71.3 145.5h.1M72 146.5l.6 1.7"/>
<path d="M72.7 148.5l.1 .3M72.9 149h.1M167.3 141.6l-.6 .6M167.3 141.6h2.3M170.8 141.6h2.4M174.3 141.6h2.4M177.9 141.6h2.4M181.5 141.6h2.4M185.1 141.6h2.4M188.6 141.6h2.4M192.2 141.6h2.4M195.8 141.6h2.4"/>
<path d="M199.4 141.6h2.3M202.9 141.6h2.4M206.5 141.6h2.4M212.4 140.6l.2 .3M212.6 140.8l.3 .3 .2-.2 .4-1.6-.4 1.6h-.5M212.7 140.8v.1M212.8 141l1.3 1.3M214.2 140.5l-.1 1.8-.1-.6M214.9 140.9l.3-.1 1 1.7M214.9 140.8l-.8 1.5M216.2 142.5h.3M216.5 140.1l-.3 2.3"/>
<path d="M216.8 140.2l-.3 2.3 1-1.7M218.4 140.8l.1 1.4 .2-1M220.1 140.6h1.4M220.1 140.6l-1.6 1.6-.8-1.4-.2 .1M221.5 140.6l2.3 2.3M222.6 140.6h1.2M242.7 142.6h.1"/>
</g>
<!-- layer: Visible -->
<g fill="none" stroke="#000" stroke-width=".51">
<path d="M55.2 50.8h15.9M55.2 50.8v12.7l-.3 .4M56.5 49.6v-11.5h13.3v11.5l1.3 1.2M56.5 49.6h13.3M56.5 49.6l-1.3 1.2M71.1 50.8v12.7l.3 .4M347.3 51.5v9.3M347.3 59.4a3.2 3.2 0 0 0 .6 5.4 11.8 11.8 0 0 0 12.9-.6 3 3 0 0 0-.1-4.8M348.5 49.3a9.6 9.6 0 0 1 11.6 .6 2.74 2.74 0 0 1-1.4 4.3 9.7 9.7 0 0 1-10.8-1.1 2.55 2.55 0 0 1 .6-3.8zM360.7 51.5v9.3M50.5 65.8l1.9-1.9h21.6l1.9 1.9M50.5 65.8h25.4"/>
<path d="M50.5 65.8v53.3M75.9 65.8v53.3M341.3 74.1v43.5a7.3 7.3 0 0 0 5.4 6 19.4 19.4 0 0 0 17.7-1.8 5.7 5.7 0 0 0 2.3-4.2v-43.5M343.1 70.3l3-2a4.4 4.4 0 0 0-1.5 7.2 15.7 15.7 0 0 0 14.8 2.4 7.4 7.4 0 0 0 5.4-4.8 4.9 4.9 0 0 0-2.9-4.8 7.7 7.7 0 0 1 4.8 5.3 6.7 6.7 0 0 1-4.8 6.2 19.6 19.6 0 0 1-17.9-1.3 5 5 0 0 1-.9-8.2zM345.4 72.6a3.9 3.9 0 0 0 2.3 3.8M346.1 70.8l-.6 1.5-.1 1.1M346.1 61.9v10.3M346.1 69.8a3.7 3.7 0 0 0 1 6.2 13.9 13.9 0 0 0 14.6-.6 3.5 3.5 0 0 0 .2-5.6M347.3 60.8a4.8 4.8 0 0 0 4.6 3.7 8.4 8.4 0 0 0 8.4-2.5l.4-1.2M361.9 70.8l.6 1.5 .1 1.1M361.9 61.9v10.3M362.6 72.6a3.9 3.9 0 0 1-2.3 3.8"/>
<path d="M50.5 119.1h25.4M50.5 119.1l1.9 1.9M75.9 119.1l-1.9 1.9M341.7 119.5v1.1a22.2 22.2 0 0 0 3.3 7.1M52.2 122v-1h22v5.1h-22v-1M53.5 126.1v22.9M63.2 122a16 16 0 0 0-11 0v3.1a15.7 15.7 0 0 0 11 0M72.8 126.1l.1 22.9M74.2 122a16 16 0 0 0-11 0v3.1a15.7 15.7 0 0 0 11 0M152.4 126.3v13.4M152.4 139.7l1.2 1.2M153.6 125l-1.2 1.3h-11.5v13.4h11.5"/>
<path d="M153.6 125v15.9M166.7 124.7l-.3 .3h-12.8M168.6 120.3l-1.9 1.9v21.6l1.9 1.9M168.6 120.3v25.4M168.6 120.3h53.3M221.9 120.3v25.4M221.9 120.3l1.9 1.9M224.8 120.3h3.1a5.6 5.6 0 0 1 0 6.3h-3.1a5.7 5.7 0 0 1 0-6.3zM224.8 126.6a21.3 21.3 0 0 0 0 12.7h3.1a20.8 20.8 0 0 0 0-12.7M224.8 139.3a5.7 5.7 0 0 0 0 6.4h3.1a5.6 5.6 0 0 0 0-6.4M224.8 120.3l-1 1.7v22l1 1.7M227.9 120.3l1 1.7v22l-1 1.7"/>
<path d="M228.9 123.3h13.8a1.26 1.26 0 0 0 1.3-1.3v-7.7a9.9 9.9 0 0 1 9.9-9.9 9.9 9.9 0 0 1 9.9 9.9v37.4a9.9 9.9 0 0 1-9.9 9.9 9.9 9.9 0 0 1-9.9-10v-7.7a1.26 1.26 0 0 0-1.3-1.3h-13.8M343.9 122.1l1.1 3.1M344.3 126.8v10.3l-.1 .7-.5 .4-7.9 4.6M344.9 122.7a16.3 16.3 0 0 0 18.2 0M345 122.8a16.8 16.8 0 0 0 18 0M357.3 127a24.9 24.9 0 0 0-12.3-1.8v2.5a24.5 24.5 0 0 0 12.3 1.9M363.6 126.6v10.5M363.7 126.9a9.9 9.9 0 0 1 12.5 5 9.9 9.9 0 0 1-4 12.8l-26.5 15.2a9.9 9.9 0 0 1-13.5-3.6 9.9 9.9 0 0 1 3.6-13.5M365.8 120.4l.5 1.5v2.5a19.7 19.7 0 0 1-9 5.2v-2.6a20 20 0 0 1 9-5.1M153.6 140.9h12.8l.3 .3M168.6 145.7h53.3M223.8 143.8l-1.9 1.9"/>
<circle cx="63.2" cy="151.1" r="9.9"/>
</g>
<g fill="#000">
<circle cx="242.7" cy="123.3" r=".25"/>
<circle cx="343.7" cy="138.2" r=".25"/>
<circle cx="344.3" cy="137.1" r=".25"/>
<circle cx="244" cy="143.9" r=".25"/>
</g>
<!-- layer: Border -->
<path d="M15.7 9.7h400.3v260.1h-400.3zM215.9 3.3v6.4l-2.2-3.8h4.4l-2.2 3.8M9.4 139.7h6.3l-3.8-2.2v4.4l3.8-2.2M416 139.7l3.8 2.2v-4.4l-3.8 2.2h6.4M215.9 269.8l2.2 3.8h-4.4l2.2-3.8v6.3" fill="none" stroke="#000" stroke-width=".31"/>
<!-- layer: Titleblock -->
<path d="M219.4 206.3h196.6v63.5h-196.6zM286 206.3v63.5M286 222h130M219.4 257.1h66.6M219.4 250.7h196.6M295.4 250.7v12.7M327.1 250.7v12.7M403.3 250.7v12.7M219.4 263.4h196.6M320.8 263.4v6.4M371.6 263.4v6.4" fill="none" stroke="#000" stroke-width=".36"/>
<!-- layer: FD_Dimensions -->
<g fill="none" stroke="#000" stroke-width=".31">
<path d="M50.5 14.5v49.5M53.6 16.3h13.2M69.9 14.5v21.9M69.9 16.3h3M26 38.2h28.8M44.4 28.1h3.1M56.5 26.3v10.1M59.6 28.1h3M27.8 41.2v50.6M65.1 59.2l-1.5 3.5M65.7 55.5l7 7.1M72.4 54.9h-3.1l-2.4 1.9"/>
<path d="M27.8 97.5v50.6M140.9 84.5v40M144 86.3h47.4M144 98.1h36.9M202.8 98.1h36.9M213.3 86.3h47.5M242.7 96.3v25.2M261.8 99.1h-3l-.9 2.9M263.8 84.5v28M87.4 115.9h-3.1v3M144 109.9h29M192.8 109.9h28.9"/>
<path d="M224.8 108.1v10.4M228.2 119.1l.1 1.5-.3 1.5M40.4 125.1h21M42.2 128.2v7.1M50.5 120.9v76M65 125.1h21.1M65 122h21.1M74 122.8v74.1M84.3 128.2v3M213.5 123.7h3.1a6.3 6.3 0 0 0 5.3 2.9M216.7 123.8l1 1.2 1.3 .9M225.1 123.4l2.5 2.6"/>
<path d="M229.7 120.3h46.1M274.1 123.3v6.8M274.1 135.9v6.7M26 151.1h35.4M42.2 140.9v7.2M51.9 157.4l-2.7 1.5h-3M63.2 152.9v20.3M72.9 150.5v34.6M134.9 154.6h3M140.9 141.4v26.8M166.7 145.5v10.9M169.7 154.6h3.1"/>
<path d="M229.7 145.7h46.1M244 153.4v14.8M53.6 171.5h6.6M63.2 171.5h3.1M144 166.4h37.5M203.4 166.4h37.6M44.4 195.1h3.1M44.4 183.3h3.1M75.9 183.3h3.1M77 195.1h3.1"/>
</g>
<g fill="#000" stroke="#000" stroke-width=".31">
<path d="M50.5 16.3l3.1-.5v1zM66.8 15.8l3.1 .5-3.1 .5zM47.5 27.6l3 .5-3 .5zM56.5 28.1l3.1-.5v1zM27.8 38.2l.5 3h-1zM64.6 58.9l2.3-2.1-1.5 2.7zM63.1 62.7l1 .1-.9 3zM140.9 86.3l3.1-.5v1zM140.9 98.1l3.1-.5v1zM239.7 97.6l3 .5-3 .5zM260.8 85.8l3 .5-3 .5zM83.8 118.9h1l-.5 3.1z"/>
<path d="M140.9 109.9l3.1-.5v1zM221.7 109.4l3.1 .5-3.1 .5zM257.4 101.8l.9 .3-1.4 2.8zM42.2 125.1l.5 3.1h-1zM84.3 125.1l.5 3.1h-1zM219.1 125.4l2.8 1.2-3.1-.2zM227.5 121.9l.9 .5-2 2.4zM274.1 120.3l.5 3h-1zM27.3 148.1h1l-.5 3zM41.7 148.1h1l-.5 3zM51.6 157l3-1-2.4 1.9zM137.9 154.1l3 .5-3 .5z"/>
<path d="M166.7 154.6l3-.5v1zM273.6 142.6h1l-.5 3.1zM50.5 171.5l3.1-.5v1zM60.2 171l3 .5-3 .5zM140.9 166.4l3.1-.5v1zM241 165.9l3 .5-3 .5zM47.5 194.6l3 .5-3 .5zM47.5 182.8l3 .5-3 .5zM72.9 183.3l3-.5v1zM74 195.1l3-.5v1z"/>
</g>
<g font-size="8.5">
<text x="287.3" y="219.5">BDT</text>
<text x="287.3" y="234.5">90222A802_Steel Weld-Mount Retractable Spring Plunger</text>
</g>
<g font-size="4.3">
<text x="73.7" y="17.8">19.37mm</text>
<text x="63.7" y="29.6">6.03mm</text>
<text x="73.6" y="56.4">45°</text>
<text x="192.2" y="87.8">122.86mm</text>
<text x="17.7" y="96.1">112.95mm</text>
<text x="181.7" y="99.6">101.78mm</text>
<text x="262.8" y="100.6">R9.91mm</text>
<text x="174.1" y="111.4">83.84mm</text>
<text x="88.5" y="117.4">3.12mm</text>
<text x="206.1" y="125.2">45°</text>
<text x="264.8" y="134.4">Ø25.4mm</text>
<text x="36.3" y="139.6">26mm</text>
<text x="24.1" y="160.4">Ø19.81mm</text>
<text x="146.2" y="156.1">25.7mm</text>
<text x="182.3" y="167.9">103.05mm</text>
<text x="67.1" y="173">12.7mm</text>
<text x="52.9" y="184.8">22.35mm</text>
<text x="54.6" y="196.6">23.5mm</text>
<text x="289.3" y="261.2">B</text>
<text x="301.2" y="268.1">1:1</text>
<text x="386.8" y="268.1">1/1</text>
</g>
<g font-size="3.5">
<text x="287.3" y="210.1">PROJECT</text>
<text x="287.3" y="225.8">TITLE</text>
<text x="220.7" y="255.2">APPROVED</text>
<text x="286.7" y="254.5">SIZE</text>
<text x="306.1" y="254.5">CODE</text>
<text x="328.4" y="254.5">DWG NO</text>
<text x="406" y="254.5">REV</text>
<text x="220.7" y="261.5">CHECKED</text>
<text x="220.7" y="267.9">DRAWN</text>
<text x="242" y="267.9">Shubha Vijayaraj 4/28/2025</text>
<text x="287.5" y="267.9">SCALE</text>
<text x="322.1" y="267.9">WEIGHT</text>
<text x="372.9" y="267.9">SHEET</text>
</g>
</svg>
